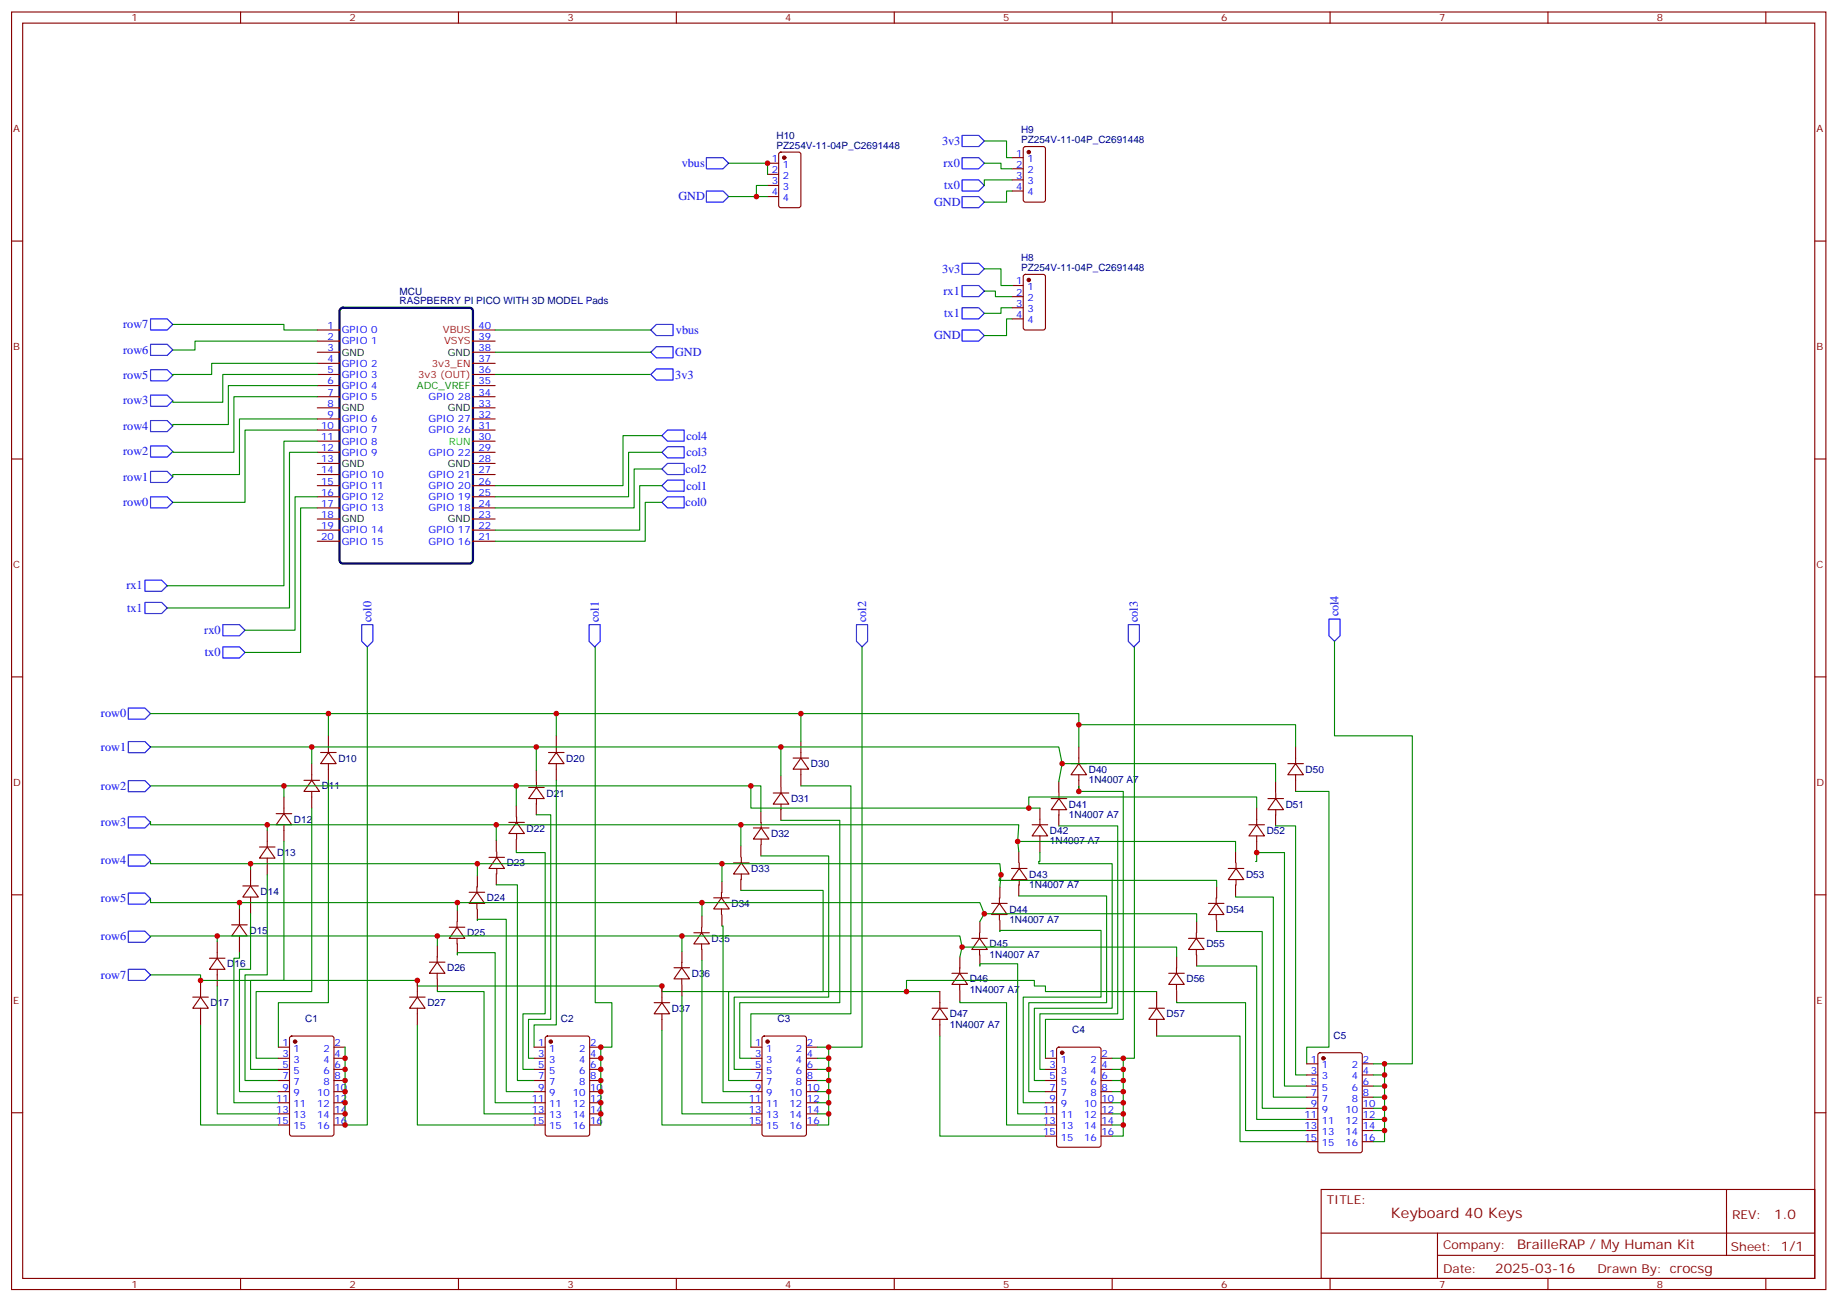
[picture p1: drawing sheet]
<svg xmlns="http://www.w3.org/2000/svg" width="583mm" height="413mm" viewBox="0 0 583 413" stroke-linecap="round" stroke-linejoin="round" font-family="sans-serif">
<g fill="none" stroke="#870000" stroke-width=".35">
<path d="M3.7 3.8h575.7v405.4h-575.7zM7.2 7.3h568.7v398.3h-568.7zM76.3 3.8v3.5M145.5 3.8v3.5M214.6 3.8v3.5M283.8 3.8v3.5M352.9 3.8v3.5M422.1 3.8v3.5M491.2 3.8v3.5M560.4 3.8v3.5M243.6 51.8h3.5M243.6 55.3h3.5"/>
<path d="M243.6 58.8h3.5M247.3 48.5l.5-.2h5.6l.7 .4v16.5l-.4 .6-5.9 .1-.7-.5v-16.4zM321.2 50h3.5M321.2 53.6h3.5M321.2 57.1h3.5M324.9 46.7l.5-.2h5.6l.7 .4 .1 16.5-.5 .7h-5.9l-.6-.4-.1-16.5zM3.7 76.5h3.5M243.6 62.4h3.5M321.2 60.6h3.5M575.9 76.5h3.5M321.2 90.6h3.5M321.2 94.1h3.5"/>
<path d="M321.2 97.6h3.5M324.9 87.3l.5-.2h5.6l.7 .4 .1 16.5-.5 .6-5.9 .1-.6-.5-.1-16.4zM100.7 104.7h7M100.7 108.2h7M100.7 111.8h7M100.7 115.3h7M100.7 118.8h7M150.1 108.2h7M150.1 111.8h7M150.1 115.3h7M150.1 118.8h7M321.2 101.2h3.5"/>
<path d="M100.7 122.3h7M100.7 125.9h7M100.7 129.4h7M100.7 132.9h7M100.7 136.5h7M100.7 140h7M150.1 122.3h7M150.1 125.9h7M150.1 129.4h7M150.1 132.9h7M150.1 136.5h7M150.1 140h7"/>
<path d="M3.7 145.6h3.5M100.7 143.5h7M100.7 147h7M100.7 150.6h7M100.7 154.1h7M100.7 157.6h7M150.1 143.5h7M150.1 147h7M150.1 150.6h7M150.1 154.1h7M150.1 157.6h7M575.9 145.6h3.5"/>
<path d="M100.7 161.1h7M100.7 164.7h7M100.7 168.2h7M100.7 171.7h7M150.1 161.1h7M150.1 164.7h7M150.1 168.2h7M150.1 171.7h7M3.7 214.8h3.5M575.9 214.8h3.5M101.7 238.8h5M104.2 238.8l2.5 3.5h-5z"/>
<path d="M104.2 233.5v5.3M174.1 238.8h4.9M176.5 238.8l2.5 3.5h-4.9zM176.5 233.5v5.3M254.1 235.2v5.3M342.3 237v5.3M411.1 237v5.3M87.6 258.2h5M90.1 258.2l2.5 3.5h-5zM90.1 252.9v5.3M96.4 247.6h5M98.9 247.6l2.5 3.5h-5z"/>
<path d="M98.9 242.3v5.3M98.9 251.1v5.3M104.2 242.3v5.3M163.8 255.7v3.5M163.9 259.2v1.7M167.8 249.8h4.9M170.2 244.4v3.5M170.2 255v3.5M170.2 248.1v1.7M170.2 253.4v1.7M170.2 249.8l2.5 3.6h-4.9zM176.5 242.3v5.3"/>
<path d="M241.4 257.5v3.5M245.4 251.6h4.9M247.8 246.2v3.5M247.8 256.8v3.5M247.8 249.8v1.8M247.8 255.1v1.8M247.8 251.6l2.5 3.5h-4.9zM251.7 240.5h4.9M254.1 240.5l2.5 3.6h-4.9zM254.1 244.1v5.2M330 256.4v5.3M333.6 253.4h4.9"/>
<path d="M336 247.9v3.6M336 258.5v3.5M336 251.6v1.8M336 256.9v1.8M336 253.4l2.5 3.5h-4.9zM339.9 242.3h4.9M342.3 242.3l2.5 3.5h-4.9zM342.3 245.8v5.3M398.8 256.4v5.3M402.4 253.4h4.9M404.8 247.9v3.6M404.8 258.5v3.5"/>
<path d="M404.8 251.6v1.8M404.8 256.9v1.8M404.8 253.4l2.5 3.5h-4.9zM408.7 242.3h4.9M411.1 242.3l2.5 3.5h-4.9zM411.1 245.8v5.3M79.5 275.8v5.3M82.3 268.7h5M84.8 268.7l2.5 3.6h-5zM84.8 263.5v5.2M84.8 272.3v5.3M90.1 261.7v5.3"/>
<path d="M151.5 277.9v3.5M155.2 272h4.9M157.5 266.6v3.6M157.5 277.2v3.5M157.6 272l2.5 3.5h-4.9zM157.6 270.3v1.7M157.6 275.6v1.7M161.5 260.9h4.9M163.8 266.3v3.5M163.9 260.9l2.5 3.6h-4.9zM163.9 264.5v1.7M229.1 279.7v3.5"/>
<path d="M232.8 273.8h4.9M235.1 268.4v3.5M235.1 279v3.5M235.2 273.8l2.5 3.5h-4.9zM235.2 272v1.8M235.2 277.3v1.8M239.1 262.7h4.9M241.4 268v3.6M241.5 262.7l2.5 3.5h-4.9zM241.5 260.9v1.8M241.5 266.2v1.8M321 275.6h4.9"/>
<path d="M323.3 270.2v3.5M323.4 275.5l2.5 3.6h-4.9zM323.4 273.8v1.8M323.4 279.1v1.7M327.5 261.7h5M330 261.7l2.5 3.5h-5zM330 265.2v5.3M389.8 275.6h4.9M392.1 270.2v3.5M392.2 275.5l2.5 3.6h-4.9zM392.2 273.8v1.8M392.2 279.1v1.7"/>
<path d="M396.3 261.7h4.9M398.8 261.7l2.4 3.5h-4.9zM398.8 265.2v5.3M3.7 283.9h3.5M68.9 298.7v5.3M73.5 293.4h5M76 293.4l2.5 3.6h-5zM76 288.1v5.3M76 297v5.3M77 281.1h5M79.5 281.1l2.5 3.5h-5zM79.5 284.6v5.3"/>
<path d="M142.6 294.2h4.9M145 292.4v1.8M145 297.7v1.8M145 294.2l2.5 3.5h-4.9zM145.1 288.9v3.5M145.1 299.4v3.6M148.9 283.1h4.9M151.3 281.3v1.8M151.3 286.6v1.8M151.3 283.1l2.5 3.5h-4.9zM151.5 288.5v3.5M220.2 296h4.9"/>
<path d="M222.6 294.2v1.8M222.6 299.5v1.8M222.6 296l2.5 3.5h-4.9zM222.7 290.6v3.5M226.5 284.9h4.9M228.9 283.1v1.8M228.9 288.4v1.8M228.9 284.9l2.5 3.5h-4.9zM229.1 290.3v3.5M308.4 297.7h4.9M310.8 296v1.7M310.8 297.7l2.5 3.6h-4.9z"/>
<path d="M310.9 292.4v3.5M314.7 286.6h4.9M317.1 284.9v1.7M317.1 290.2v1.7M317.1 286.6l2.5 3.6h-4.9zM317.3 281.4v3.6M317.3 292v3.6M323.3 280.7v3.6M377.2 297.7h4.9M379.6 296v1.7M379.6 297.7l2.5 3.6h-4.9zM379.7 292.4v3.5"/>
<path d="M383.5 286.6h4.9M385.9 284.9v1.7M385.9 290.2v1.7M385.9 286.6l2.5 3.6h-4.9zM386.1 281.4v3.6M386.1 292v3.6M392.1 280.7v3.6M575.9 283.9h3.5M61.2 316.4h4.9M63.6 316.4l2.5 3.5h-4.9zM63.6 311.1v5.3M63.6 319.9v5.3"/>
<path d="M66.5 304h4.9M68.9 304l2.5 3.6h-4.9zM68.9 307.6v5.2M130 316.4h4.9M132.4 316.4l2.5 3.5h-4.9zM132.4 311.1v5.3M132.4 319.9v5.3M136.3 305.3h4.9M138.7 305.3l2.5 3.5h-4.9zM138.7 308.8v1.8M138.8 300.1l-.1 5.2M138.8 310.7v3.6"/>
<path d="M207.6 318.1h4.9M210 318.1l2.5 3.6h-4.9zM210 312.8v5.3M213.9 307h4.9M216.3 307l2.5 3.6h-4.9zM216.3 305.3v1.7M216.3 310.6v1.7M216.4 301.9v3.5M216.4 312.5v3.5M222.7 301.2v3.5M295.8 319.9h4.9M298.2 319.9l2.5 3.5h-4.9z"/>
<path d="M298.2 314.6v5.3M302.1 308.8h4.9M304.5 308.8l2.5 3.5h-4.9zM304.5 312.3v1.8M304.6 303.7l-.1 5.1M304.6 314.3v3.5M310.8 301.3v1.7M310.9 303v3.5M364.6 319.9h4.9M367 319.9l2.5 3.5h-4.9zM367 314.6v5.3M370.9 308.8h4.9"/>
<path d="M373.3 308.8l2.5 3.5h-4.9zM373.3 307v1.8M373.3 312.3v1.8M373.4 303.7v3.5M373.4 314.3v3.5M379.6 301.3v1.7M379.7 303v3.5M88.3 332.2h3.6M88.3 335.8h3.6M88.3 339.3h3.6M92.1 328.9l.5-.2h12.7l.6 .4 .1 30.7-.5 .6-12.9 .1-.7-.5v-30.6zM106 332.2h3.5"/>
<path d="M106 335.8h3.5M106 339.3h3.5M169.5 332.2h3.5M169.5 335.8h3.5M169.5 339.3h3.5M173.2 328.9l.5-.2h12.7l.7 .4v30.7l-.4 .6-13 .1-.6-.5-.1-30.6zM187.1 332.2h3.5M187.1 335.8h3.5M187.1 339.3h3.5M210 321.7v5.3M238.3 332.2h3.5M238.3 335.8h3.5"/>
<path d="M238.3 339.3h3.5M242 328.9l.5-.2h12.7l.6 .4 .1 30.7-.5 .6-12.9 .1-.7-.5v-30.6zM255.9 332.2h3.5M255.9 335.8h3.5M255.9 339.3h3.5M298.2 323.4v5.3M331.8 335.8h3.5M331.8 339.3h3.5M335.5 332.5l.5-.3h12.7l.6 .5 .1 30.6-.5 .6-12.9 .1-.7-.5v-30.5zM349.4 335.8h3.5M349.4 339.3h3.5M367 323.4v5.3"/>
<path d="M414.7 337.5h3.5M418.4 334.2l.5-.2h12.7l.6 .4 .1 30.7-.5 .6-12.9 .1-.7-.5v-30.6zM432.3 337.5h3.5M3.7 353.1h3.5M88.3 356.9h3.6M88.3 353.4h3.6M88.3 349.9h3.6M88.3 342.8h3.6M88.3 346.4h3.6M106 356.9h3.5M106 353.4h3.5M106 349.9h3.5"/>
<path d="M106 342.8h3.5M106 346.4h3.5M169.5 356.9h3.5M169.5 353.4h3.5M169.5 349.9h3.5M169.5 342.8h3.5M169.5 346.4h3.5M187.1 356.9h3.5M187.1 353.4h3.5M187.1 349.9h3.5M187.1 342.8h3.5M187.1 346.4h3.5"/>
<path d="M238.3 356.9h3.5M238.3 353.4h3.5M238.3 349.9h3.5M238.3 342.8h3.5M238.3 346.4h3.5M255.9 356.9h3.5M255.9 353.4h3.5M255.9 349.9h3.5M255.9 342.8h3.5M255.9 346.4h3.5M331.8 356.9h3.5M331.8 353.4h3.5"/>
<path d="M331.8 349.9h3.5M331.8 342.8h3.5M331.8 346.4h3.5M349.4 356.9h3.5M349.4 353.4h3.5M349.4 349.9h3.5M349.4 342.8h3.5M349.4 346.4h3.5M414.7 341.1h3.5M414.7 358.7h3.5M414.7 344.6h3.5M414.7 355.2h3.5"/>
<path d="M414.7 348.1h3.5M414.7 351.6h3.5M432.3 341.1h3.5M432.3 358.7h3.5M432.3 344.6h3.5M432.3 355.2h3.5M432.3 348.1h3.5M432.3 351.6h3.5M575.9 353.1h3.5M331.8 360.5h3.5M349.4 360.5h3.5M414.7 362.2h3.5"/>
<path d="M419.2 377.4h156.7v28.2h-156.7zM432.3 362.2h3.5M547.9 377.4v20.9M419.3 391.2h156.4M456.2 398.3h119.5M456.2 391.2v14.2M76.3 405.6v3.6M145.5 405.6v3.6M214.6 405.6v3.6M283.8 405.6v3.6M352.9 405.6v3.6M422.1 405.6v3.6"/>
<path d="M491.2 405.6v3.6M560.4 405.6v3.6"/>
</g>
<g fill="none" stroke="#00f" stroke-width=".35">
<path d="M224.2 50h5.2l1.8 1.8-1.8 1.8h-5.2zM305.3 57.1h5.3l1.7 1.7-1.7 1.8h-5.3zM305.3 50h5.3l1.7 1.8-1.7 1.8h-5.3zM305.3 43h5.3l1.7 1.7-1.7 1.8h-5.3zM224.2 60.6h5.2l1.8 1.8-1.8 1.7h-5.2zM305.3 62.4h5.3l1.7 1.7-1.7 1.8h-5.3zM305.3 90.6h5.3l1.7 1.8-1.7 1.7h-5.3zM305.3 97.6h5.3l1.7 1.8-1.7 1.8h-5.3zM305.3 83.5h5.3l1.7 1.8-1.7 1.8h-5.3zM47.8 117.3h5.3l1.7 1.8-1.7 1.7h-5.3zM47.8 109.2h5.3l1.7 1.8-1.7 1.8h-5.3zM47.8 101.2h5.3l1.7 1.7-1.7 1.8h-5.3z"/>
<path d="M206.5 118.8l1.8-1.7h5.3v3.5h-5.3zM206.5 111.8l1.8-1.8h5.3v3.5h-5.3zM206.5 104.7l1.8-1.8h5.3v3.6h-5.3zM305.3 104.7h5.3l1.7 1.8-1.7 1.7h-5.3zM47.8 125.4h5.3l1.7 1.7-1.7 1.8h-5.3zM47.8 133.4h5.3l1.7 1.8-1.7 1.8h-5.3zM210 138.2l1.8-1.7h5.3v3.5h-5.3zM47.8 157.6h5.3l1.7 1.8-1.7 1.7h-5.3zM47.8 149.6h5.3l1.7 1.7-1.7 1.8h-5.3zM47.8 141.5h5.3l1.7 1.8-1.7 1.7h-5.3zM210 159.4l1.8-1.8h5.3v3.5h-5.3zM210 154.1l1.8-1.8h5.3v3.6h-5.3z"/>
<path d="M210 143.5l1.8-1.8h5.3v3.6h-5.3zM211.8 147h5.3v3.6h-5.3l-1.8-1.8zM46 191.1h5.3l1.8 1.8-1.8 1.8h-5.3zM46 184.1h5.3l1.8 1.7-1.8 1.8h-5.3zM70.7 198.2h5.3l1.8 1.8-1.8 1.7h-5.3zM114.8 198.2h3.5v5.3l-1.7 1.7-1.8-1.7zM186.9 198.2h3.6v5.3l-1.8 1.7-1.8-1.7zM271.8 198.2h3.5v5.3l-1.8 1.7-1.7-1.7zM358 198.2h3.6v5.3l-1.8 1.7-1.8-1.7zM421.7 196.4h3.5v5.3l-1.7 1.8-1.8-1.8zM70.7 205.2h5.3l1.8 1.8-1.8 1.8h-5.3zM40.7 224.6h5.3l1.8 1.8-1.8 1.8h-5.3z"/>
<path d="M40.7 235.3h5.3l1.8 1.7-1.8 1.8h-5.3zM40.7 247.7h5.3l1.8 1.7-1.8 1.8h-5.3zM40.7 259.2h5.3l1.8 1.7-1.8 1.8h-5.3zM40.7 271.3h5.3l1.8 1.7-1.8 1.8h-5.3zM40.7 283.4h5.3l1.8 1.7-1.8 1.8h-5.3zM40.7 295.5h5.3l1.8 1.7-1.8 1.8h-5.3zM40.7 307.6h5.3l1.8 1.7-1.8 1.8h-5.3z"/>
</g>
<g fill="none" stroke="#008700" stroke-width=".35">
<path d="M231.2 51.8h12.4v3.5M243.6 58.8h-3.6v3.6M312.3 51.8h5.3v1.8h3.6M312.3 44.7h7.1v5.3h1.8M321.2 57.1h-8.9v1.7M231.2 62.4h12.4M321.2 60.6h-1.8v3.5h-7.1M312.3 85.3h5.3v5.3h3.6M312.3 92.4h3.6v1.7h5.3M321.2 97.6h-3.6v1.8h-5.3M54.8 102.9h35.3v1.8h10.6M100.7 108.2h-38.8v2.9h-7.1"/>
<path d="M100.7 115.3h-33.5v3.5h-12.4v.4M100.7 118.8h-30v8.8h-15.9v-.3M157.1 118.8h49.4M157.1 111.8h49.4M157.1 104.7h49.4M321.2 101.2h-1.8v5.3h-7.1M100.7 140h-10.6v45.8h-37M100.7 122.3h-28.2v12.4h-17.7v.3M100.7 125.9h-26.5v17.6h-19.4v-.3M100.7 132.9h-24.7v17.7h-21.2v.7M100.7 136.5h-22.9v22.9h-23M210 138.2h-12.3v15.9h-40.6"/>
<path d="M100.7 143.5h-8.8v49.4h-38.8M100.7 157.6h-7.1v42.4h-15.8M210 159.4h-5.2v12.3h-47.7M210 154.1h-7v14.1h-45.9M210 148.8h-8.8v12.3h-44.1M210 143.5h-10.5v14.1h-42.4M100.7 161.1h-5.3v45.9h-17.6M116.6 205.2v151.7h-7.1v-24.7M188.9 205.2v112.9h5.3v14.1h-3.6v24.7M273.5 205.2v127h-14.1M360 205.2v130.6h-7.1M423.5 203.5v30h24.7v104h-12.4"/>
<path d="M47.8 226.4h56.4v7.1M47.8 237h51.1v5.3M98.9 237h71.3v7.4M104.2 226.4h72.3v7.1M170.2 237h77.6v9.2M176.5 226.4h77.6v8.8M247.8 237h88.2l1 5.3-1 5.6M254.1 226.4h88.2v10.6M342.3 229.9h68.8v7.1M47.8 249.3h42.3v3.6M90.1 249.3h73.7v6.4M98.9 256.4v58.2h-17.6v21.2h7"/>
<path d="M104.2 247.6v70.5h-15.9v14.1M163.8 249.3h77.6v8.2M170.2 258.5h4.6v64.9h-7.1v12.4h1.8M176.5 247.6v77.6h-7v7M238.3 249.3v7.1h91.7M254.1 249.3h15.9v72.4h-31.7v10.5M326.5 256.4v-3.5h72.3v3.5M337 242.3h67.8v5.6M342.3 249.3v1.8h14.1v72.3h-24.6v12.4M411.1 251.1h10.6v81.1h-7v5.3M47.8 260.6v1.1h37v1.8M47.8 273.3v.7h31.7v1.8"/>
<path d="M79.5 274h72v3.9M84.8 277.6v31.7h-7v33.5h10.5M84.8 261.7h72.7v4.9M90.1 267v44.1h-10.6v28.2h8.8M151.5 274h77.6v5.7M157.5 261.7h77.6v6.7M163.8 269.8v.7h9.2v51.2h-7.1v17.6h3.6M229.1 274h88.2l.3 3.6-.3 3.8M235.1 261.7h88.2l-.4 5.3 .4 3.2M241.4 271.6h21.6v44.8h-30v22.9h5.3M247.8 260.3h18.7v57.8h-31.8v17.7h3.6M317.6 277.6l-.7 1.7h69.2v2.1"/>
<path d="M322.9 267h69.2v3.2M330 270.5v2.8h-.4v.7h23.3v45.9h-24.7v22.9h3.6M336 262h18.7v59.7h-24.7v17.6h1.8M398.4 273.3h.4v-2.8h8.8v74.1h7.1M404.8 262h6.3v79.1h3.6M47.8 285.3v1.1h28.2v1.7M47.8 297.3v-.3h21.1v1.7M68.9 297h69.9v3.1M76 286.4h69.1v2.5M79.5 289.9v17.7h-3.5v38.8h12.3M138.8 297h77.6v4.9M145.1 286.4h77.6v4.2"/>
<path d="M151.5 292v-.3h9.2v54.7h8.8M157.5 280.7h6.7v62.1h5.3M216.4 297h88.2l.7 3.5-.7 3.2M222.7 286.4h88.2l1.4 3.5-1.4 2.5M229.1 293.8h.3v52.6h8.9M235.1 282.5h26.1v32.1h-30v28.2h7.1M312.3 289.9h67.4v2.5M317.3 295.6v-.4h32.1v21.2h-24.7v33.5h7.1M323.3 284.3h27.9v33.8h-24.7v28.3h5.3M386.1 295.6h14.4v56h14.2M392.1 284.3v.3h12v63.5h10.6M47.8 309.3h15.8v1.8h68.8v1.7h77.6v1.8h88.2"/>
<path d="M68.9 312.8v40.6h19.4M76 302.3v1.7h-1.8v45.9h14.1M138.8 314.3v.3h14.8v38.8h15.9M145.1 303v-.7h12v47.6h12.4M216.4 316v37.4h21.9M222.7 304.7v45.2h15.6M287.7 314.6v-3.5h40.5v1.7h3.6v1.8h35.2M304.6 317.8v.3h14.8v38.8h12.4M305.3 300.5h68.1v3.2M310.9 306.5v-.7h12v47.6h8.9M373.4 317.8v.3h21.9v40.6h19.4M379.7 306.5h19.1v48.7h15.9"/>
<path d="M63.6 325.2v31.7h24.7M132.4 325.2v31.7h37.1M210 327v29.9h28.3M263 332.2v3.6h-3.6M263 335.8v3.5h-3.6M263 339.3v3.5h-3.6M298.2 328.7v31.8h33.6M356.4 335.8v3.5h-3.5M356.4 339.3v3.5h-3.5M367 328.7h26.5v33.5h21.2M439.3 337.5v3.6h-3.5M263 342.8v3.6h-3.6"/>
<path d="M263 346.4v3.5h-3.6M263 349.9v3.5h-3.6M263 353.4v3.5h-3.6M356.4 342.8v3.6h-3.5M356.4 346.4v3.5h-3.5M356.4 349.9v3.5h-3.5M356.4 353.4v3.5h-3.5M356.4 356.9v3.6h-3.5M439.3 341.1v3.5h-3.5M439.3 344.6v3.5h-3.5M439.3 348.1v3.5h-3.5M439.3 351.6v3.6h-3.5"/>
<path d="M439.3 355.2v3.5h-3.5M439.3 358.7v3.5h-3.5"/>
</g>
<path d="M108 98.1l.8-.5h40.2l.6 .3 .4 .5 .1 79.3-.3 .7-.5 .3-40.5 .1-.6-.2-.4-.6-.1-79.3z" fill="none" stroke="#000" stroke-width=".71"/>
<path d="M150.1 104.7h7" fill="none" stroke="#f00" stroke-width=".35"/>
<g fill="#870000" stroke="#870000" stroke-width=".35">
<circle cx="326.5" cy="88.8" r=".53"/>
<circle cx="326.5" cy="48.3" r=".53"/>
<circle cx="248.8" cy="50" r=".53"/>
<circle cx="93.6" cy="330.5" r=".53"/>
<circle cx="174.8" cy="330.5" r=".53"/>
<circle cx="243.6" cy="330.5" r=".53"/>
<circle cx="337" cy="334" r=".53"/>
<circle cx="419.9" cy="335.8" r=".53"/>
</g>
<g fill="#c00">
<circle cx="104.2" cy="226.4" r=".88"/>
<circle cx="98.9" cy="237" r=".88"/>
<circle cx="90.1" cy="249.3" r=".88"/>
<circle cx="84.8" cy="261.7" r=".88"/>
<circle cx="79.5" cy="274" r=".88"/>
<circle cx="76" cy="286.4" r=".88"/>
<circle cx="68.9" cy="297" r=".88"/>
<circle cx="63.6" cy="311.1" r=".88"/>
<circle cx="176.5" cy="226.4" r=".88"/>
<circle cx="170.2" cy="237" r=".88"/>
<circle cx="163.8" cy="249.3" r=".88"/>
<circle cx="157.5" cy="261.7" r=".88"/>
<circle cx="151.5" cy="274" r=".88"/>
<circle cx="145.1" cy="286.4" r=".88"/>
<circle cx="138.8" cy="297" r=".88"/>
<circle cx="132.4" cy="311.1" r=".88"/>
<circle cx="210" cy="312.8" r=".88"/>
<circle cx="216.4" cy="297" r=".88"/>
<circle cx="222.7" cy="286.4" r=".88"/>
<circle cx="229.1" cy="274" r=".88"/>
<circle cx="235.1" cy="261.7" r=".88"/>
<circle cx="247.8" cy="237" r=".88"/>
<circle cx="254.1" cy="226.4" r=".88"/>
<circle cx="238.3" cy="249.3" r=".88"/>
<circle cx="398.8" cy="270.5" r=".88"/>
<circle cx="342.3" cy="229.9" r=".88"/>
<circle cx="342.3" cy="251.1" r=".88"/>
<circle cx="337" cy="242.3" r=".88"/>
<circle cx="326.5" cy="256.4" r=".88"/>
<circle cx="322.9" cy="267" r=".88"/>
<circle cx="317.6" cy="277.6" r=".88"/>
<circle cx="312.3" cy="289.9" r=".88"/>
<circle cx="305.3" cy="300.5" r=".88"/>
<circle cx="287.7" cy="314.6" r=".88"/>
<circle cx="240" cy="62.4" r=".88"/>
<circle cx="243.6" cy="51.8" r=".88"/>
<circle cx="109.5" cy="335.8" r=".88"/>
<circle cx="109.5" cy="339.3" r=".88"/>
<circle cx="109.5" cy="342.8" r=".88"/>
<circle cx="109.5" cy="346.4" r=".88"/>
<circle cx="109.5" cy="349.9" r=".88"/>
<circle cx="109.5" cy="353.4" r=".88"/>
<circle cx="109.5" cy="356.9" r=".88"/>
<circle cx="190.6" cy="332.2" r=".88"/>
<circle cx="190.6" cy="335.8" r=".88"/>
<circle cx="190.6" cy="339.3" r=".88"/>
<circle cx="190.6" cy="342.8" r=".88"/>
<circle cx="190.6" cy="346.4" r=".88"/>
<circle cx="190.6" cy="349.9" r=".88"/>
<circle cx="190.6" cy="353.4" r=".88"/>
<circle cx="263" cy="332.2" r=".88"/>
<circle cx="263" cy="335.8" r=".88"/>
<circle cx="263" cy="339.3" r=".88"/>
<circle cx="263" cy="342.8" r=".88"/>
<circle cx="263" cy="346.4" r=".88"/>
<circle cx="263" cy="349.9" r=".88"/>
<circle cx="263" cy="353.4" r=".88"/>
<circle cx="356.4" cy="335.8" r=".88"/>
<circle cx="356.4" cy="339.3" r=".88"/>
<circle cx="356.4" cy="342.8" r=".88"/>
<circle cx="356.4" cy="346.4" r=".88"/>
<circle cx="356.4" cy="349.9" r=".88"/>
<circle cx="356.4" cy="353.4" r=".88"/>
<circle cx="356.4" cy="356.9" r=".88"/>
<circle cx="439.3" cy="337.5" r=".88"/>
<circle cx="439.3" cy="341.1" r=".88"/>
<circle cx="439.3" cy="344.6" r=".88"/>
<circle cx="439.3" cy="348.1" r=".88"/>
<circle cx="439.3" cy="351.6" r=".88"/>
<circle cx="439.3" cy="355.2" r=".88"/>
<circle cx="439.3" cy="358.7" r=".88"/>
</g>
<text font-size="4.6" fill="#800" x="441.3" y="386.4">Keyboard 40 Keys</text>
<g font-size="4.2" fill="#800">
<text x="563" y="386.7">1.0</text>
<text x="481.4" y="396.2">BrailleRAP / My Human Kit</text>
<text x="474.5" y="404">2025-03-16</text>
</g>
<g font-size="3.9" fill="#00f">
<text x="298.9" y="45.9">3v3</text>
<text x="216.3" y="53">vbus</text>
<text x="299.4" y="53">rx0</text>
<text x="215.3" y="63.6">GND</text>
<text x="296.4" y="65.3">GND</text>
<text x="299.6" y="60">tx0</text>
<text x="298.9" y="86.5">3v3</text>
<text x="299.4" y="93.5">rx1</text>
<text x="299.6" y="100.6">tx1</text>
<text x="39.1" y="104.1">row7</text>
<text x="214.5" y="106">vbus</text>
<text x="296.4" y="107.7">GND</text>
<text x="39.1" y="112.2">row6</text>
<text x="214.2" y="113.1">GND</text>
<text x="39.1" y="120.2">row5</text>
<text x="214.3" y="120.1">3v3</text>
<text x="39.1" y="128.3">row3</text>
<text x="39.1" y="136.4">row4</text>
<text x="217.8" y="139.5">col4</text>
<text x="39.1" y="144.4">row2</text>
<text x="217.8" y="144.8">col3</text>
<text x="39.1" y="152.5">row1</text>
<text x="217.6" y="150.1">col2</text>
<text x="217.8" y="155.4">col1</text>
<text x="39.1" y="160.5">row0</text>
<text x="217.6" y="160.7">col0</text>
<text x="40.1" y="187">rx1</text>
<text x="40.3" y="194.1">tx1</text>
<text x="117.9" y="197.4" transform="rotate(-90 117.9 197.4)">col0</text>
<text x="190" y="197.4" transform="rotate(-90 190 197.4)">col1</text>
<text x="274.8" y="197.4" transform="rotate(-90 274.8 197.4)">col2</text>
<text x="361.1" y="197.4" transform="rotate(-90 361.1 197.4)">col3</text>
<text x="424.8" y="195.6" transform="rotate(-90 424.8 195.6)">col4</text>
<text x="64.8" y="201.1">rx0</text>
<text x="65" y="208.2">tx0</text>
<text x="32" y="227.6">row0</text>
<text x="32" y="238.2">row1</text>
<text x="32" y="250.6">row2</text>
<text x="32" y="262.1">row3</text>
<text x="32" y="274.2">row4</text>
<text x="32" y="286.3">row5</text>
<text x="32" y="298.4">row6</text>
<text x="32" y="310.5">row7</text>
</g>
<g font-size="3.9" fill="#800">
<text x="421" y="382">TITLE:</text>
<text x="549.6" y="386.7">REV:</text>
<text x="457.9" y="396.2">Company:</text>
<text x="549.3" y="396.8">Sheet: 1/1</text>
<text x="457.9" y="403.9">Date:</text>
<text x="506.9" y="403.9">Drawn By: crocsg</text>
</g>
<g font-size="3.2" fill="#800">
<text x="41.8" y="6.8">1</text>
<text x="110.9" y="6.8">2</text>
<text x="180.1" y="6.8">3</text>
<text x="249.2" y="6.8">4</text>
<text x="318.3" y="6.8">5</text>
<text x="387.5" y="6.8">6</text>
<text x="456.6" y="6.8">7</text>
<text x="525.8" y="6.8">8</text>
<text x="4.2" y="41.9">A</text>
<text x="576.4" y="41.9">A</text>
<text x="4.2" y="111.1">B</text>
<text x="576.4" y="111.1">B</text>
<text x="4.2" y="180.2">C</text>
<text x="576.4" y="180.2">C</text>
<text x="4.2" y="249.3">D</text>
<text x="576.4" y="249.3">D</text>
<text x="4.2" y="318.5">E</text>
<text x="576.4" y="318.5">E</text>
<text x="41.8" y="408.6">1</text>
<text x="110.9" y="408.6">2</text>
<text x="180.1" y="408.6">3</text>
<text x="249.2" y="408.6">4</text>
<text x="318.3" y="408.6">5</text>
<text x="387.5" y="408.6">6</text>
<text x="456.6" y="408.6">7</text>
<text x="525.8" y="408.6">8</text>
</g>
<g font-size="3.2" fill="#000080">
<text x="246.4" y="47.2">PZ254V-11-04P_C2691448</text>
<text x="246.4" y="44">H10</text>
<text x="324" y="45.4">PZ254V-11-04P_C2691448</text>
<text x="324" y="42.3">H9</text>
<text x="324" y="82.8">H8</text>
<text x="324" y="86">PZ254V-11-04P_C2691448</text>
<text x="126.8" y="93.7">MCU</text>
<text x="126.8" y="96.6">RASPBERRY PI PICO WITH 3D MODEL Pads</text>
<text x="107.4" y="241.7">D10</text>
<text x="179.7" y="241.7">D20</text>
<text x="257.3" y="243.4">D30</text>
<text x="345.5" y="245.2">D40</text>
<text x="414.3" y="245.2">D50</text>
<text x="102.1" y="250.5">D11</text>
<text x="345.5" y="248.4">1N4007 A7</text>
<text x="173.4" y="252.7">D21</text>
<text x="251" y="254.5">D31</text>
<text x="339.2" y="256.3">D41</text>
<text x="408" y="256.3">D51</text>
<text x="93.3" y="261.1">D12</text>
<text x="167.1" y="263.8">D22</text>
<text x="339.2" y="259.5">1N4007 A7</text>
<text x="244.7" y="265.6">D32</text>
<text x="333.2" y="267.8">1N4007 A7</text>
<text x="333.2" y="264.6">D42</text>
<text x="402" y="264.6">D52</text>
<text x="88" y="271.6">D13</text>
<text x="160.8" y="274.9">D23</text>
<text x="238.4" y="276.7">D33</text>
<text x="326.6" y="281.7">1N4007 A7</text>
<text x="326.6" y="278.4">D43</text>
<text x="395.4" y="278.4">D53</text>
<text x="82.7" y="284">D14</text>
<text x="154.5" y="286">D24</text>
<text x="232.1" y="287.8">D34</text>
<text x="320.3" y="292.8">1N4007 A7</text>
<text x="320.3" y="289.5">D44</text>
<text x="389.1" y="289.5">D54</text>
<text x="79.2" y="296.3">D15</text>
<text x="148.2" y="297.1">D25</text>
<text x="225.8" y="298.9">D35</text>
<text x="314" y="303.8">1N4007 A7</text>
<text x="314" y="300.6">D45</text>
<text x="382.8" y="300.6">D55</text>
<text x="72.1" y="306.9">D16</text>
<text x="141.9" y="308.2">D26</text>
<text x="219.5" y="309.9">D36</text>
<text x="307.7" y="311.7">D46</text>
<text x="376.5" y="311.7">D56</text>
<text x="307.7" y="314.9">1N4007 A7</text>
<text x="66.8" y="319.3">D17</text>
<text x="135.6" y="319.3">D27</text>
<text x="213.2" y="321">D37</text>
<text x="301.4" y="322.8">D47</text>
<text x="370.2" y="322.8">D57</text>
<text x="96.8" y="324.3">C1</text>
<text x="178" y="324.3">C2</text>
<text x="246.8" y="324.3">C3</text>
<text x="301.4" y="326">1N4007 A7</text>
<text x="340.2" y="327.8">C4</text>
<text x="423.1" y="329.6">C5</text>
</g>
<g font-size="3.2" fill="#00f">
<text x="244.9" y="51.4">1</text>
<text x="248.4" y="53.2">1</text>
<text x="322.5" y="49.7">1</text>
<text x="322.5" y="53.2">2</text>
<text x="326" y="51.4">1</text>
<text x="244.9" y="55">2</text>
<text x="244.9" y="58.5">3</text>
<text x="248.4" y="56.7">2</text>
<text x="322.5" y="56.7">3</text>
<text x="326" y="55">2</text>
<text x="326" y="58.5">3</text>
<text x="244.9" y="62">4</text>
<text x="248.4" y="60.3">3</text>
<text x="248.4" y="63.8">4</text>
<text x="322.5" y="60.3">4</text>
<text x="326" y="62">4</text>
<text x="322.5" y="90.2">1</text>
<text x="322.5" y="93.8">2</text>
<text x="326" y="92">1</text>
<text x="326" y="95.5">2</text>
<text x="322.5" y="97.3">3</text>
<text x="322.5" y="100.8">4</text>
<text x="326" y="99.1">3</text>
<text x="104" y="104.4">1</text>
<text x="104" y="107.9">2</text>
<text x="108.4" y="105.8">GPIO 0</text>
<text x="151.8" y="107.9">39</text>
<text x="151.8" y="104.4">40</text>
<text x="326" y="102.6">4</text>
<text x="104" y="111.4">3</text>
<text x="108.4" y="109.3">GPIO 1</text>
<text x="151.8" y="111.4">38</text>
<text x="104" y="114.9">4</text>
<text x="104" y="118.5">5</text>
<text x="108.4" y="116.3">GPIO 2</text>
<text x="108.4" y="119.9">GPIO 3</text>
<text x="151.8" y="118.5">36</text>
<text x="151.8" y="114.9">37</text>
<text x="104" y="122">6</text>
<text x="104" y="125.5">7</text>
<text x="108.4" y="123.4">GPIO 4</text>
<text x="151.8" y="125.5">34</text>
<text x="151.8" y="122">35</text>
<text x="104" y="129">8</text>
<text x="108.4" y="126.9">GPIO 5</text>
<text x="136" y="126.9">GPIO 28</text>
<text x="151.8" y="129">33</text>
<text x="101.9" y="136.1">10</text>
<text x="104" y="132.6">9</text>
<text x="108.4" y="134">GPIO 6</text>
<text x="108.4" y="137.5">GPIO 7</text>
<text x="136" y="137.5">GPIO 26</text>
<text x="136" y="134">GPIO 27</text>
<text x="151.8" y="136.1">31</text>
<text x="151.8" y="132.6">32</text>
<text x="101.9" y="139.6">11</text>
<text x="101.9" y="143.2">12</text>
<text x="108.4" y="141">GPIO 8</text>
<text x="151.8" y="143.2">29</text>
<text x="151.8" y="139.6">30</text>
<text x="101.9" y="146.7">13</text>
<text x="108.4" y="144.6">GPIO 9</text>
<text x="136" y="144.6">GPIO 22</text>
<text x="151.8" y="146.7">28</text>
<text x="101.9" y="150.2">14</text>
<text x="101.9" y="153.7">15</text>
<text x="108.4" y="151.6">GPIO 10</text>
<text x="108.4" y="155.2">GPIO 11</text>
<text x="136" y="155.2">GPIO 20</text>
<text x="136" y="151.6">GPIO 21</text>
<text x="151.8" y="153.7">26</text>
<text x="151.8" y="150.2">27</text>
<text x="101.9" y="157.3">16</text>
<text x="101.9" y="160.8">17</text>
<text x="108.4" y="158.7">GPIO 12</text>
<text x="136" y="158.7">GPIO 19</text>
<text x="151.8" y="160.8">24</text>
<text x="151.8" y="157.3">25</text>
<text x="101.9" y="164.3">18</text>
<text x="101.9" y="167.9">19</text>
<text x="108.4" y="162.2">GPIO 13</text>
<text x="136" y="162.2">GPIO 18</text>
<text x="151.8" y="167.9">22</text>
<text x="151.8" y="164.3">23</text>
<text x="101.9" y="171.4">20</text>
<text x="108.4" y="169.3">GPIO 14</text>
<text x="108.4" y="172.8">GPIO 15</text>
<text x="136" y="172.8">GPIO 16</text>
<text x="136" y="169.3">GPIO 17</text>
<text x="151.8" y="171.4">21</text>
<text x="89.7" y="331.9">1</text>
<text x="89.7" y="335.4">3</text>
<text x="93.2" y="333.7">1</text>
<text x="102.7" y="333.7">2</text>
<text x="106.2" y="335.4">4</text>
<text x="106.2" y="331.9">2</text>
<text x="170.8" y="331.9">1</text>
<text x="170.8" y="335.4">3</text>
<text x="174.3" y="333.7">1</text>
<text x="183.8" y="333.7">2</text>
<text x="187.3" y="335.4">4</text>
<text x="187.3" y="331.9">2</text>
<text x="239.6" y="331.9">1</text>
<text x="239.6" y="335.4">3</text>
<text x="243.1" y="333.7">1</text>
<text x="252.6" y="333.7">2</text>
<text x="256.1" y="335.4">4</text>
<text x="256.1" y="331.9">2</text>
<text x="333.1" y="335.4">1</text>
<text x="349.6" y="335.4">2</text>
<text x="89.7" y="338.9">5</text>
<text x="93.2" y="337.2">3</text>
<text x="93.2" y="340.7">5</text>
<text x="102.7" y="340.7">6</text>
<text x="102.7" y="337.2">4</text>
<text x="106.2" y="338.9">6</text>
<text x="170.8" y="338.9">5</text>
<text x="174.3" y="337.2">3</text>
<text x="174.3" y="340.7">5</text>
<text x="183.8" y="340.7">6</text>
<text x="183.8" y="337.2">4</text>
<text x="187.3" y="338.9">6</text>
<text x="239.6" y="338.9">5</text>
<text x="243.1" y="337.2">3</text>
<text x="243.1" y="340.7">5</text>
<text x="252.6" y="340.7">6</text>
<text x="252.6" y="337.2">4</text>
<text x="256.1" y="338.9">6</text>
<text x="333.1" y="338.9">3</text>
<text x="336.6" y="337.2">1</text>
<text x="336.6" y="340.7">3</text>
<text x="346.1" y="340.7">4</text>
<text x="346.1" y="337.2">2</text>
<text x="349.6" y="338.9">4</text>
<text x="416" y="337.2">1</text>
<text x="416" y="340.7">3</text>
<text x="419.5" y="338.9">1</text>
<text x="429" y="338.9">2</text>
<text x="432.5" y="340.7">4</text>
<text x="432.5" y="337.2">2</text>
<text x="89.7" y="342.5">7</text>
<text x="89.7" y="346">9</text>
<text x="93.2" y="344.2">7</text>
<text x="93.2" y="347.8">9</text>
<text x="100.6" y="347.8">10</text>
<text x="102.7" y="344.2">8</text>
<text x="106.2" y="346">10</text>
<text x="106.2" y="342.5">8</text>
<text x="170.8" y="342.5">7</text>
<text x="170.8" y="346">9</text>
<text x="174.3" y="344.2">7</text>
<text x="174.3" y="347.8">9</text>
<text x="181.8" y="347.8">10</text>
<text x="183.8" y="344.2">8</text>
<text x="187.3" y="346">10</text>
<text x="187.3" y="342.5">8</text>
<text x="239.6" y="342.5">7</text>
<text x="239.6" y="346">9</text>
<text x="243.1" y="344.2">7</text>
<text x="243.1" y="347.8">9</text>
<text x="250.6" y="347.8">10</text>
<text x="252.6" y="344.2">8</text>
<text x="256.1" y="346">10</text>
<text x="256.1" y="342.5">8</text>
<text x="333.1" y="342.5">5</text>
<text x="333.1" y="346">7</text>
<text x="336.6" y="344.2">5</text>
<text x="336.6" y="347.8">7</text>
<text x="346.1" y="347.8">8</text>
<text x="346.1" y="344.2">6</text>
<text x="349.6" y="346">8</text>
<text x="349.6" y="342.5">6</text>
<text x="416" y="344.2">5</text>
<text x="416" y="347.8">7</text>
<text x="419.5" y="342.5">3</text>
<text x="419.5" y="346">5</text>
<text x="429" y="346">6</text>
<text x="429" y="342.5">4</text>
<text x="432.5" y="347.8">8</text>
<text x="432.5" y="344.2">6</text>
<text x="87.7" y="349.5">11</text>
<text x="87.7" y="353.1">13</text>
<text x="93.2" y="351.3">11</text>
<text x="100.6" y="351.3">12</text>
<text x="106.2" y="353.1">14</text>
<text x="106.2" y="349.5">12</text>
<text x="168.8" y="349.5">11</text>
<text x="168.8" y="353.1">13</text>
<text x="174.3" y="351.3">11</text>
<text x="181.8" y="351.3">12</text>
<text x="187.3" y="353.1">14</text>
<text x="187.3" y="349.5">12</text>
<text x="237.6" y="349.5">11</text>
<text x="237.6" y="353.1">13</text>
<text x="243.1" y="351.3">11</text>
<text x="250.6" y="351.3">12</text>
<text x="256.1" y="353.1">14</text>
<text x="256.1" y="349.5">12</text>
<text x="331.1" y="353.1">11</text>
<text x="333.1" y="349.5">9</text>
<text x="336.6" y="351.3">9</text>
<text x="344.1" y="351.3">10</text>
<text x="349.6" y="353.1">12</text>
<text x="349.6" y="349.5">10</text>
<text x="416" y="351.3">9</text>
<text x="419.5" y="349.5">7</text>
<text x="419.5" y="353.1">9</text>
<text x="427" y="353.1">10</text>
<text x="429" y="349.5">8</text>
<text x="432.5" y="351.3">10</text>
<text x="87.7" y="356.6">15</text>
<text x="93.2" y="354.8">13</text>
<text x="93.2" y="358.4">15</text>
<text x="100.6" y="358.4">16</text>
<text x="100.6" y="354.8">14</text>
<text x="106.2" y="356.6">16</text>
<text x="168.8" y="356.6">15</text>
<text x="174.3" y="354.8">13</text>
<text x="174.3" y="358.4">15</text>
<text x="181.8" y="358.4">16</text>
<text x="181.8" y="354.8">14</text>
<text x="187.3" y="356.6">16</text>
<text x="237.6" y="356.6">15</text>
<text x="243.1" y="354.8">13</text>
<text x="243.1" y="358.4">15</text>
<text x="250.6" y="358.4">16</text>
<text x="250.6" y="354.8">14</text>
<text x="256.1" y="356.6">16</text>
<text x="331.1" y="356.6">13</text>
<text x="336.6" y="354.8">11</text>
<text x="336.6" y="358.4">13</text>
<text x="344.1" y="358.4">14</text>
<text x="344.1" y="354.8">12</text>
<text x="349.6" y="356.6">14</text>
<text x="414" y="354.8">11</text>
<text x="414" y="358.4">13</text>
<text x="419.5" y="356.6">11</text>
<text x="427" y="356.6">12</text>
<text x="432.5" y="358.4">14</text>
<text x="432.5" y="354.8">12</text>
<text x="331.1" y="360.1">15</text>
<text x="336.6" y="361.9">15</text>
<text x="344.1" y="361.9">16</text>
<text x="349.6" y="360.1">16</text>
<text x="414" y="361.9">15</text>
<text x="419.5" y="360.1">13</text>
<text x="419.5" y="363.6">15</text>
<text x="427" y="363.6">16</text>
<text x="427" y="360.1">14</text>
<text x="432.5" y="361.9">16</text>
</g>
<g font-size="3.2" fill="#f00">
<text x="140.5" y="105.8">VBUS</text>
<text x="140.9" y="109.3">VSYS</text>
<text x="132.7" y="119.9">3v3 (OUT)</text>
<text x="137.1" y="116.3">3v3_EN</text>
</g>
<g font-size="3.2">
<text x="108.4" y="112.8">GND</text>
<text x="142.1" y="112.8">GND</text>
<text x="108.4" y="130.5">GND</text>
<text x="142.1" y="130.5">GND</text>
<text x="108.4" y="148.1">GND</text>
<text x="142.1" y="148.1">GND</text>
<text x="108.4" y="165.7">GND</text>
<text x="142.1" y="165.7">GND</text>
</g>
<text font-size="3.2" fill="#060" x="132.3" y="123.4">ADC_VREF</text>
<text font-size="3.2" fill="#0f0" x="142.5" y="141">RUN</text>
</svg>
